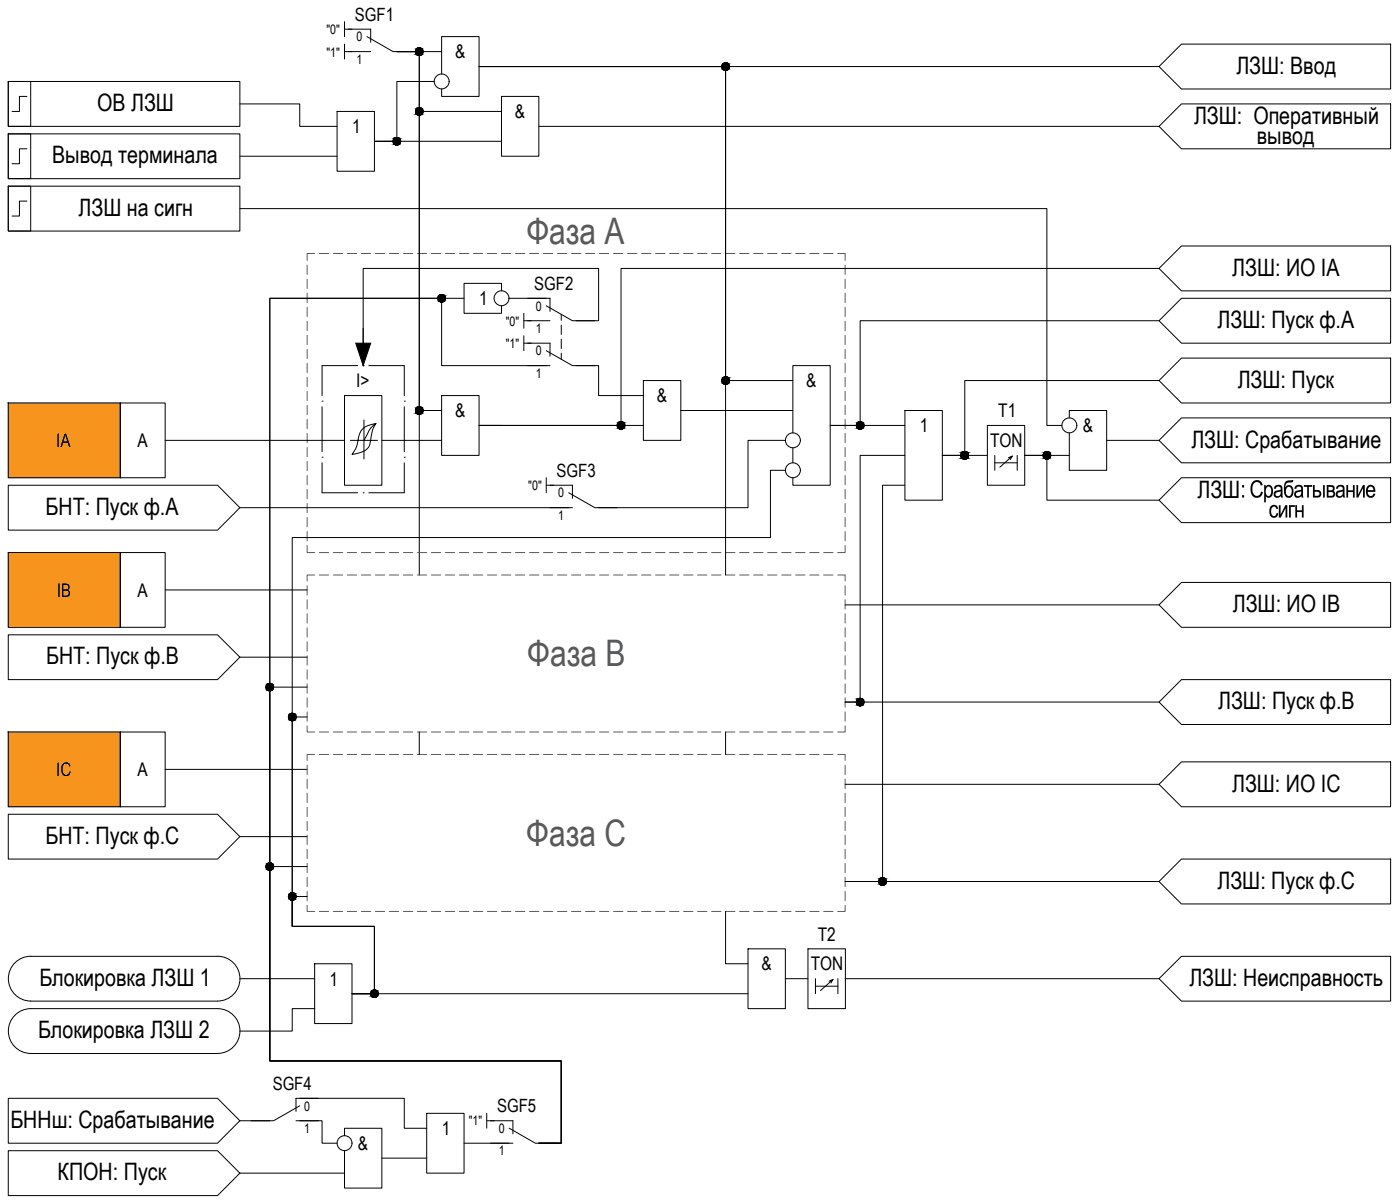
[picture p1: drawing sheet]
<svg xmlns="http://www.w3.org/2000/svg" width="679mm" height="582mm" viewBox="0 0 679 582" stroke-linecap="round" stroke-linejoin="round" font-family="sans-serif">
<!-- layer: 0 -->
<g fill="none" stroke="#000" stroke-width=".49">
<path d="M167 11v7M167 14h4M4 40h11v21h-11zM4 40h112v21h-112zM167 21v8M167 25h4M193 25h10v174h11M193 25h10v254M193 25h21M211 40h-18v29h-11h61M214 36v-18h18v29h-18v-4M232 32h120v152h33"/>
<path d="M232 32h120v247M232 32h330M573 21h102v22h-102l-11-11zM13 47h-4v7h-3M116 50h29v11h19M164 54h18v29h-18zM203 54h40M243 47h18v29h-18zM573 50h102v22h-102l-11-11zM4 65h11v22h-11zM4 65h112v22h-112zM13 72h-4v7h-3"/>
<path d="M116 76h48M261 61h301M4 90h11v22h-11zM4 90h112v22h-112zM13 98h-4v7h-3M116 101h392v105h7M573 119h102v22h-102l-11-11zM562 130h-261v76h-69h11M225 145h-94v369h141v40h-11M243 141v-4h-18v15h18v-4M247 145h18M254 152v7"/>
<path d="M254 155h4M272 152v3M272 158v4M280 155h10v-25h-114v47M562 155h-145v51h-14h36M573 145h102v21h-102l-11-11zM254 163v7M254 166h4M265 177h-51v-32h-83v369h141v40h-11M272 164v5M272 171v3M280 177h10v15h22"/>
<path d="M4 195h54v37h-54zM58 195h22v37h-22zM167 192h18v43h-18zM214 192h18v29h-18zM312 184h18v29h-18zM330 199h55M439 199h18v43h-18zM562 184l11-10h102v21h-102zM562 184h-94v37h-11h22M80 213h87M177 204v19M177 213h6"/>
<path d="M182 205a23 23 0 0 0-3 11 10 10 0 0 1-8 4 24 24 0 0 0 4-10 9 9 0 0 1 7-5 15 15 0 0 0-5 8h-7M185 213h29M232 206h80M381 213h-18v33h-73M385 210v-33h18v58h-18v-3M385 217v7M479 206h18v29h-18zM519 203v-4h18v29h-18v-18M537 213h25M573 203h102v21h-102l-11-11zM4 235h102l10 11-10 11h-102zM265 232v7"/>
<path d="M265 235h4M381 228h-7v33h-232v188h40v33h-11h192M439 235h-11v192h-18h152M439 221h-22v119h-7h152M483 221v7M483 224h10M489 222l2-1-6 5M491 221l-1 2M493 221v7M519 221h-22h11v21h54M573 232h102v21h-102l-11-11zM116 246h160"/>
<path d="M4 268h54v36h-54zM58 268h22v36h-22zM80 286h69M410 293h152M573 282h102v22h-102l-11-11zM4 308h102l10 11-10 10h-102zM116 319h33M149 333h-18v181h141v40h-11M573 329h102v22h-102l-11-11zM4 355h54v36h-54zM58 355h22v36h-22zM149 348h-7v101h40v33h-11h11v-33h-40v-14h7"/>
<path d="M203 355v11M352 355v11M80 373h69M573 369h102v22h-102l-11-11zM4 395h102l10 11-10 10h-102zM410 380h152M116 406h33M573 416h102v22h-102l-11-11zM149 420h-18v94h141v40h-11M352 442v25h11M15 464h91a11 11 0 0 1 10 10 11 11 0 0 1-10 11h-91M15 464a11 11 0 0 0-11 10 11 11 0 0 0 11 11"/>
<path d="M116 474h37M153 467h18v29h-18zM363 460h18v29h-18zM381 474h11M392 460h18v29h-18zM396 474v8M396 478h10M402 476l2-1-6 5M404 475l-1 2M406 474v8M410 474h152M562 474l11-10h102v21h-102z"/>
<path d="M15 489h91a11 11 0 0 1 10 11 11 11 0 0 1-10 11h-91M15 489a11 11 0 0 0-11 11 11 11 0 0 0 11 11M153 489h-11v11h-26M4 532h102l10 11-10 11h-102zM145 532h51v15h11M207 540h18v29h-18zM236 540v7M4 558h102l10 11-10 11h-102zM116 543h15M145 543h11v11h8M167 551v-4h18v29h-18v-18M225 554h22"/>
<path d="M236 543h4M116 569h51M185 561h22"/>
<circle cx="203" cy="25" r="1.8"/>
<circle cx="214" cy="39" r="4"/>
<circle cx="352" cy="32" r="1.8"/>
<circle cx="203" cy="54" r="1.8"/>
<circle cx="193" cy="68" r="1.8"/>
<circle cx="214" cy="145" r="1.8"/>
<circle cx="243" cy="145" r="4"/>
<circle cx="203" cy="199" r="1.8"/>
<circle cx="352" cy="184" r="1.8"/>
<circle cx="301" cy="206" r="1.8"/>
<circle cx="385" cy="213" r="4"/>
<circle cx="417" cy="206" r="1.8"/>
<circle cx="519" cy="206" r="4"/>
<circle cx="385" cy="228" r="4"/>
<circle cx="468" cy="221" r="1.8"/>
<circle cx="508" cy="221" r="1.8"/>
<circle cx="131" cy="333" r="1.8"/>
<circle cx="142" cy="348" r="1.8"/>
<circle cx="417" cy="340" r="1.8"/>
<circle cx="131" cy="420" r="1.8"/>
<circle cx="142" cy="435" r="1.8"/>
<circle cx="428" cy="427" r="1.8"/>
<circle cx="182" cy="482" r="1.8"/>
<circle cx="167" cy="554" r="4"/>
</g>
<g fill="#f7941d" stroke="#f7941d" stroke-width=".49">
<path d="M4 195l54 37v-37zM4 195l54 37h-54z"/>
<path d="M4 268l54 36v-36zM4 268l54 36h-54z"/>
<path d="M4 355l54 36v-36zM4 355l54 36h-54z"/>
</g>
<g fill="none" stroke="#000" stroke-width=".49">
<path d="M169 14h11v6M178 18l13 7h11M169 25h11M176 159v15M256 145h11v6M256 155h11M265 148l13 7h11M173 177h-17v15M176 177h.1M179 177h17v15M256 177h11M256 166h11v7"/>
<path d="M265 170l13 7h11M156 194h.1M156 197v22M196 194h.1M196 197v22M156 222h.1M156 224v15h17M176 239h.1M196 222h.1M196 224v15h-17M267 235h11v7M276 239l13 7h10"/>
<path d="M267 246h11M145 536l-12 7h-11M154 532h-10v7M144 543h10M238 543h11v7M238 554h11M247 547l13 7h11"/>
</g>
<!-- layer: 0 -->
<g fill="none" stroke="#58595b" stroke-width=".49">
<path d="M149 129v4M149 135v5M153 123h-4v3M155 123h4M162 123h4M168 123h5M175 123h5M182 123h5M189 123h4M196 123h4M202 123h5M209 123h5"/>
<path d="M216 123h5M223 123h4M230 123h4M236 123h5M243 123h5M250 123h5M257 123h4M264 123h4M270 123h5M277 123h5M284 123h5M291 123h4"/>
<path d="M298 123h4M304 123h5M311 123h5M318 123h5M325 123h4M332 123h4M338 123h5M345 123h5M352 123h5M359 123h4M366 123h4M372 123h5"/>
<path d="M379 123h5M386 123h5M393 123h4M400 123h4M406 123h4v3M410 129v4M410 135v5M149 142v5M149 149v4M149 156v4M410 142v5M410 149v4"/>
<path d="M410 156v4M149 163v4M149 169v5M149 176v5M410 163v4M410 169v5M410 176v5M149 183v4M149 190v4M149 197v4M410 183v4M410 190v4"/>
<path d="M410 197v4M149 203v5M149 210v5M149 217v4M410 203v5M410 210v5M410 217v4M149 224v4M149 231v4M149 237v5M410 224v4M410 231v4"/>
<path d="M410 237v5M149 244v5M149 251v4M149 258v4M410 244v5M410 251v4M410 258v4M149 264v4h4M153 279h-4v3M155 268h4M155 279h4M162 268h4"/>
<path d="M162 279h4M168 268h5M168 279h5M175 268h5M175 279h5M182 268h5M182 279h5M189 268h4M189 279h4M196 268h4M196 279h4M202 268h5"/>
<path d="M202 279h5M209 268h5M209 279h5M216 268h5M216 279h5M223 268h4M223 279h4M230 268h4M230 279h4M236 268h5M236 279h5M243 268h5"/>
<path d="M243 279h5M250 268h5M250 279h5M257 268h4M257 279h4M264 268h4M264 279h4M270 268h5M270 279h5M277 268h5M277 279h5M284 268h5"/>
<path d="M284 279h5M291 268h4M291 279h4M298 268h4M298 279h4M304 268h5M304 279h5M311 268h5M311 279h5M318 268h5M318 279h5M325 268h4"/>
<path d="M325 279h4M332 268h4M332 279h4M338 268h5M338 279h5M345 268h5M345 279h5M352 268h5M352 279h5M359 268h4M359 279h4M366 268h4"/>
<path d="M366 279h4M372 268h5M372 279h5M379 268h5M379 279h5M386 268h5M386 279h5M393 268h4M393 279h4M400 268h4M400 279h4M406 279h4v3"/>
<path d="M410 264v4h-4M149 284v5M149 291v4M149 298v4M410 284v5M410 291v4M410 298v4M149 304v5M149 311v5M149 318v4M410 304v5M410 311v5"/>
<path d="M410 318v4M149 325v4M149 332v4M149 338v5M410 325v4M410 332v4M410 338v5M149 352v3h4M149 345v5M155 355h4M162 355h4M168 355h5"/>
<path d="M175 355h5M182 355h5M189 355h4M196 355h4M202 355h5M209 355h5M216 355h5M223 355h4M230 355h4M236 355h5M243 355h5M250 355h5"/>
<path d="M257 355h4M264 355h4M270 355h5M277 355h5M284 355h5M291 355h4M298 355h4M304 355h5M311 355h5M318 355h5M325 355h4M332 355h4"/>
<path d="M338 355h5M345 355h5M352 355h5M359 355h4M366 355h4M372 355h5M379 355h5M386 355h5M393 355h4M400 355h4M410 352v3h-4M410 345v5"/>
<path d="M149 371v5M149 378v4M153 366h-4v3M155 366h4M162 366h4M168 366h5M175 366h5M182 366h5M189 366h4M196 366h4M202 366h5M209 366h5"/>
<path d="M216 366h5M223 366h4M230 366h4M236 366h5M243 366h5M250 366h5M257 366h4M264 366h4M270 366h5M277 366h5M284 366h5M291 366h4"/>
<path d="M298 366h4M304 366h5M311 366h5M318 366h5M325 366h4M332 366h4M338 366h5M345 366h5M352 366h5M359 366h4M366 366h4M372 366h5"/>
<path d="M379 366h5M386 366h5M393 366h4M400 366h4M406 366h4v3M410 371v5M410 378v4M149 385v4M149 391v5M149 398v5M410 385v4M410 391v5"/>
<path d="M410 398v5M149 405v4M149 412v4M149 419v4M410 405v4M410 412v4M410 419v4M149 439v3h4M149 425v5M149 432v5M410 439v3h-4M410 425v5"/>
<path d="M410 432v5M155 442h4M162 442h4M168 442h5M175 442h5M182 442h5M189 442h4M196 442h4M202 442h5M209 442h5M216 442h5M223 442h4"/>
<path d="M230 442h4M236 442h5M243 442h5M250 442h5M257 442h4M264 442h4M270 442h5M277 442h5M284 442h5M291 442h4M298 442h4M304 442h5"/>
<path d="M311 442h5M318 442h5M325 442h4M332 442h4M338 442h5M345 442h5M352 442h5M359 442h4M366 442h4M372 442h5M379 442h5M386 442h5"/>
<path d="M393 442h4M400 442h4"/>
</g>
<g fill="#000" stroke="#000" stroke-width=".49">
<path d="M203 27h1zM203 23h1zM203 56h1zM203 52h1zM192 70h1zM192 67h1zM214 146h1zM203 197h1zM203 201h1zM301 208h1zM417 208h1zM507 219h1z"/>
<path d="M507 223h1zM130 331h1zM141 349h1zM141 346h1zM417 342h1zM130 418h1zM141 436h1zM141 433h1zM428 429h1zM181 480h1zM181 483h1z"/>
<path d="M203 27h1zM203 27h1z"/>
<path d="M203 23h1zM203 23h1z"/>
<path d="M203 23h1zM203 23h1z"/>
<path d="M203 23h1zM203 23h1z"/>
<path d="M203 27h1zM203 27h1z"/>
<path d="M203 23h1zM202 23h2z"/>
<path d="M203 27h1zM203 27h1z"/>
<path d="M202 23l2 1zM202 24h2z"/>
<path d="M202 27h2zM202 27h2z"/>
<path d="M202 24h3zM202 24h3z"/>
<path d="M202 27h2zM202 27h2z"/>
<path d="M202 24h3zM202 24h3z"/>
<path d="M202 26h3zM202 26l2 1z"/>
<path d="M202 24h3zM202 24h3z"/>
<path d="M202 26h3zM202 26h3z"/>
<path d="M202 24h3zM202 24h3z"/>
<path d="M202 26h3zM202 26h3z"/>
<path d="M202 24h3zM202 24h3z"/>
<path d="M202 26h3zM202 26h3z"/>
<path d="M202 24h3zM202 24h3z"/>
<path d="M202 26h3zM202 26h3z"/>
<path d="M202 24l3 1zM202 24l3 1z"/>
<path d="M202 26h3zM202 26h3z"/>
<path d="M202 25h3zM202 25h3z"/>
<path d="M202 26h3zM202 26h3z"/>
<path d="M202 25h3zM202 25h3z"/>
<path d="M202 25h3zM202 25h3z"/>
<path d="M202 25h3zM202 25h3z"/>
<path d="M202 25h3zM202 25h3z"/>
<path d="M202 25h3zM202 25l3 1z"/>
<path d="M352 30l1 1zM351 31h2z"/>
<path d="M351 31h2zM351 31h2z"/>
<path d="M351 34h2zM351 34h1z"/>
<path d="M351 31h2zM351 31h2z"/>
<path d="M351 34h2zM351 34h2z"/>
<path d="M351 31h2zM351 31h2z"/>
<path d="M351 34h2zM351 34h2z"/>
<path d="M351 31h2zM351 31h2z"/>
<path d="M351 34h2zM351 34h2z"/>
<path d="M351 31h2zM351 31h2z"/>
<path d="M351 34h2zM351 34h2z"/>
<path d="M351 31h2zM351 31h2z"/>
<path d="M351 33h2zM351 33l2 1z"/>
<path d="M351 31h3zM351 31h3z"/>
<path d="M351 33h2zM351 33h2z"/>
<path d="M351 31h3zM351 31h3z"/>
<path d="M351 33h3zM351 33h2z"/>
<path d="M350 31l4 1zM350 31l4 1z"/>
<path d="M350 33h4zM350 33h4z"/>
<path d="M350 32h4zM350 32h4z"/>
<path d="M350 33h4zM350 33h4z"/>
<path d="M350 32h4zM350 32h4z"/>
<path d="M350 33h4zM350 33h4z"/>
<path d="M350 32h4zM350 32h4z"/>
<path d="M350 33h4zM350 33h4z"/>
<path d="M350 32h4zM350 32h4z"/>
<path d="M350 32h4zM350 32h4z"/>
<path d="M350 32h4zM350 32l4 1z"/>
<path d="M203 56h1zM203 56h1z"/>
<path d="M203 52h1zM203 52h1z"/>
<path d="M203 52h1zM203 52h1z"/>
<path d="M203 52h1zM203 52h1z"/>
<path d="M203 56h1zM203 56h1z"/>
<path d="M203 52h1zM202 52h2z"/>
<path d="M203 56h1zM203 56h1z"/>
<path d="M202 52l2 1zM202 53h2z"/>
<path d="M202 56h2zM202 56h2z"/>
<path d="M202 53h3zM202 53h3z"/>
<path d="M202 56h2zM202 56h2z"/>
<path d="M202 53h3zM202 53h3z"/>
<path d="M202 55h3zM202 55l2 1z"/>
<path d="M202 53h3zM202 53h3z"/>
<path d="M202 55h3zM202 55h3z"/>
<path d="M202 53h3zM202 53h3z"/>
<path d="M202 55h3zM202 55h3z"/>
<path d="M202 53h3zM202 53h3z"/>
<path d="M202 55h3zM202 55h3z"/>
<path d="M202 53h3zM202 53h3z"/>
<path d="M202 55h3zM202 55h3z"/>
<path d="M202 53l3 1zM202 53l3 1z"/>
<path d="M202 55h3zM202 55h3z"/>
<path d="M202 54h3zM202 54h3z"/>
<path d="M202 55h3zM202 55h3z"/>
<path d="M202 54h3zM202 54h3z"/>
<path d="M202 54h3zM202 54h3z"/>
<path d="M202 54h3zM202 54h3z"/>
<path d="M202 54h3zM202 54h3z"/>
<path d="M202 54h3zM202 54l3 1z"/>
<path d="M192 70h1zM192 70h1z"/>
<path d="M192 67h1zM192 67h1z"/>
<path d="M192 67h1zM192 67h1z"/>
<path d="M192 67h1zM192 67h1z"/>
<path d="M192 70h1zM192 70h1z"/>
<path d="M192 67h1zM192 67h1z"/>
<path d="M192 70h1zM192 70h1z"/>
<path d="M192 67h2zM191 67h3z"/>
<path d="M192 70h1zM192 70h1z"/>
<path d="M191 67h3zM191 67h3z"/>
<path d="M191 70h3zM191 70h2z"/>
<path d="M191 67h3zM191 67h3z"/>
<path d="M191 70h3zM191 70h3z"/>
<path d="M191 67h3zM191 67h3z"/>
<path d="M191 70h3zM191 70h3z"/>
<path d="M191 67l3 1zM191 67l3 1z"/>
<path d="M191 70h3zM191 70h3z"/>
<path d="M191 68h3zM191 68h3z"/>
<path d="M191 69h3zM191 69l3 1z"/>
<path d="M191 68h3zM191 68h3z"/>
<path d="M191 69h3zM191 69h3z"/>
<path d="M191 68h3zM191 68h3z"/>
<path d="M191 69h3zM191 69h3z"/>
<path d="M191 68h3zM191 68h3z"/>
<path d="M191 69h3zM191 69h3z"/>
<path d="M191 68h3zM191 68h3z"/>
<path d="M191 68l3 1zM191 68l3 1z"/>
<path d="M191 69h3zM191 69h3z"/>
<path d="M191 69h3zM191 69h3z"/>
<path d="M191 69h3zM191 69h3z"/>
<path d="M214 143h1zM214 143h1z"/>
<path d="M214 143h1zM214 143h1z"/>
<path d="M214 143h1zM214 143h1z"/>
<path d="M214 146h1zM214 146h1z"/>
<path d="M214 143h1zM213 143h2z"/>
<path d="M214 146h1zM214 146h1z"/>
<path d="M213 143h2zM213 143h2z"/>
<path d="M213 146h2zM213 146h2z"/>
<path d="M213 143h2zM213 143h2z"/>
<path d="M213 146h2zM213 146h2z"/>
<path d="M213 143h3zM213 143h3z"/>
<path d="M213 146h2zM213 146h2z"/>
<path d="M213 143l3 1zM213 143l3 1z"/>
<path d="M213 146h3zM213 146h2z"/>
<path d="M213 144h3zM213 144h3z"/>
<path d="M213 146h3zM213 146h3z"/>
<path d="M213 144h3zM213 144h3z"/>
<path d="M213 146h3zM213 146h3z"/>
<path d="M213 144h3zM213 144h3z"/>
<path d="M213 145h3zM213 145l3 1z"/>
<path d="M213 144h3zM213 144h3z"/>
<path d="M213 145h3zM213 145h3z"/>
<path d="M213 144h3zM213 144h3z"/>
<path d="M213 145h3zM213 145h3z"/>
<path d="M213 144h3zM213 144h3z"/>
<path d="M212 144l4 1zM212 144l4 1z"/>
<path d="M212 145h4zM212 145h4z"/>
<path d="M212 145h4zM212 145h4z"/>
<path d="M213 145h3zM213 145h3z"/>
<path d="M203 197h1zM203 197h1z"/>
<path d="M203 197h1zM203 197h1z"/>
<path d="M203 197h1zM203 197h1z"/>
<path d="M203 197h1zM202 197h2z"/>
<path d="M202 197l2 1zM202 198h2z"/>
<path d="M202 198h3zM202 198h3z"/>
<path d="M202 198h3zM202 198h3z"/>
<path d="M202 198h3zM202 198h3z"/>
<path d="M202 198h3zM202 198h3z"/>
<path d="M202 198h3zM202 198h3z"/>
<path d="M202 200h3zM202 200h3z"/>
<path d="M202 198h3zM202 198h3z"/>
<path d="M202 200h3zM202 200h3z"/>
<path d="M202 198l3 1zM202 198l3 1z"/>
<path d="M202 200h3zM202 200h3z"/>
<path d="M202 199h3zM202 199h3z"/>
<path d="M202 200h3zM202 200h3z"/>
<path d="M202 199h3zM202 199h3z"/>
<path d="M202 199h3zM202 199h3z"/>
<path d="M202 199h3zM202 199h3z"/>
<path d="M202 199h3zM202 199h3z"/>
<path d="M202 199h3zM202 199l3 1z"/>
<path d="M352 183h1zM351 183h2z"/>
<path d="M351 183h2zM351 183h2z"/>
<path d="M351 186h2zM351 186h1z"/>
<path d="M351 183h2zM351 183h2z"/>
<path d="M351 186h2zM351 186h2z"/>
<path d="M351 183h2zM351 183h2z"/>
<path d="M351 186h2zM351 186h2z"/>
<path d="M351 183h2zM351 183h2z"/>
<path d="M351 186h2zM351 186h2z"/>
<path d="M351 183h2zM351 183h2z"/>
<path d="M351 186h2zM351 186h2z"/>
<path d="M351 183h2zM351 183h2z"/>
<path d="M351 186h2zM351 186h2z"/>
<path d="M351 183l3 1zM351 183l3 1z"/>
<path d="M351 186h2zM351 186h2z"/>
<path d="M351 184h3zM351 184h3z"/>
<path d="M351 185h3zM351 185l2 1z"/>
<path d="M350 184h4zM350 184h4z"/>
<path d="M350 185h4zM350 185h4z"/>
<path d="M350 184h4zM350 184h4z"/>
<path d="M350 185h4zM350 185h4z"/>
<path d="M350 184h4zM350 184h4z"/>
<path d="M350 185h4zM350 185h4z"/>
<path d="M350 184h4zM350 184h4z"/>
<path d="M350 185h4zM350 185h4z"/>
<path d="M350 184h4zM350 184h4z"/>
<path d="M350 184l4 1zM350 184l4 1z"/>
<path d="M350 185h4zM350 185h4z"/>
<path d="M203 201h1zM203 201h1z"/>
<path d="M203 201h1zM203 201h1z"/>
<path d="M203 201h1zM203 201h1z"/>
<path d="M202 201h2zM202 201h2z"/>
<path d="M202 200h2zM202 200l2 1z"/>
<path d="M202 200h3zM202 200h2z"/>
<path d="M202 200h3zM202 200h3z"/>
<path d="M202 200h3zM202 200h3z"/>
<path d="M301 204h1zM301 204h1z"/>
<path d="M301 204l1 1zM301 205h1z"/>
<path d="M301 205h1zM301 205h1z"/>
<path d="M301 208h1zM301 208h1z"/>
<path d="M301 205h1zM300 205h2z"/>
<path d="M301 208h1zM301 208h1z"/>
<path d="M300 205h2zM300 205h2z"/>
<path d="M300 208h2zM300 208h2z"/>
<path d="M300 205h2zM300 205h2z"/>
<path d="M300 208h2zM300 208h2z"/>
<path d="M300 205h3zM300 205h3z"/>
<path d="M300 208h2zM300 208h2z"/>
<path d="M300 205h3zM300 205h3z"/>
<path d="M300 208h3zM300 208h2z"/>
<path d="M300 205h3zM300 205h3z"/>
<path d="M300 207h3zM300 207l3 1z"/>
<path d="M300 205h3zM300 205h3z"/>
<path d="M300 207h3zM300 207h3z"/>
<path d="M300 205l3 1zM300 205l3 1z"/>
<path d="M300 207h3zM300 207h3z"/>
<path d="M300 206h3zM300 206h3z"/>
<path d="M300 207h3zM300 207h3z"/>
<path d="M299 206h4zM299 206h4z"/>
<path d="M299 207h4zM299 207h4z"/>
<path d="M299 206h4zM299 206h4z"/>
<path d="M299 206h4zM299 206h4z"/>
<path d="M299 206h4zM299 206h4z"/>
<path d="M299 206l4 1zM299 206l4 1z"/>
<path d="M299 207h4zM299 207h4z"/>
<path d="M417 204h1zM417 204h1z"/>
<path d="M417 204l1 1zM417 205h1z"/>
<path d="M417 205h1zM417 205h1z"/>
<path d="M417 208h1zM417 208h1z"/>
<path d="M417 205h1zM416 205h2z"/>
<path d="M417 208h1zM417 208h1z"/>
<path d="M416 205h2zM416 205h2z"/>
<path d="M416 208h2zM416 208h2z"/>
<path d="M416 205h2zM416 205h2z"/>
<path d="M416 208h2zM416 208h2z"/>
<path d="M416 205h3zM416 205h3z"/>
<path d="M416 208h2zM416 208h2z"/>
<path d="M416 205h3zM416 205h3z"/>
<path d="M416 208h3zM416 208h2z"/>
<path d="M416 205h3zM416 205h3z"/>
<path d="M416 207h3zM416 207l3 1z"/>
<path d="M416 205h3zM416 205h3z"/>
<path d="M416 207h3zM416 207h3z"/>
<path d="M416 205l3 1zM416 205l3 1z"/>
<path d="M416 207h3zM416 207h3z"/>
<path d="M416 206h3zM416 206h3z"/>
<path d="M416 207h3zM416 207h3z"/>
<path d="M416 206h3zM416 206h3z"/>
<path d="M416 207h3zM416 207h3z"/>
<path d="M415 206h4zM415 206h4z"/>
<path d="M415 206h4zM415 206h4z"/>
<path d="M415 206l4 1zM415 206l4 1z"/>
<path d="M415 207h4zM415 207h4z"/>
<path d="M415 206h4zM415 206h4z"/>
<path d="M468 219h1zM467 219h2z"/>
<path d="M468 219h1zM467 219h2z"/>
<path d="M467 219h2zM467 219h2z"/>
<path d="M467 219h2zM467 219h2z"/>
<path d="M467 219h2zM467 219h2z"/>
<path d="M467 219h2zM467 219h2z"/>
<path d="M467 219h2zM467 219h2z"/>
<path d="M467 219h2zM467 219h2z"/>
<path d="M467 219h2zM467 219h2z"/>
<path d="M467 219h2zM467 219h2z"/>
<path d="M467 219l2 1zM467 219l2 1z"/>
<path d="M467 219l2 1zM467 219l2 1z"/>
<path d="M467 220h2zM467 220h2z"/>
<path d="M467 220h2zM467 220h2z"/>
<path d="M467 220h3zM467 220h3z"/>
<path d="M467 220h3zM467 220h3z"/>
<path d="M467 220h3zM467 220h3z"/>
<path d="M467 220h3zM467 220h3z"/>
<path d="M466 220h4zM466 220h4z"/>
<path d="M466 220h4zM466 220h4z"/>
<path d="M507 219h1zM507 219h1z"/>
<path d="M507 219h2zM507 219h2z"/>
<path d="M507 219h2zM507 219h2z"/>
<path d="M507 219h2zM507 219h2z"/>
<path d="M507 219h2zM507 219h2z"/>
<path d="M507 219l2 1zM507 219l2 1z"/>
<path d="M507 220h2zM507 220h2z"/>
<path d="M506 220h3zM506 220h3z"/>
<path d="M506 220h3zM506 220h3z"/>
<path d="M506 220h4zM506 220h4z"/>
<path d="M467 222h2zM467 222l1 1z"/>
<path d="M467 222h2zM467 222l1 1z"/>
<path d="M467 222h2zM467 222h2z"/>
<path d="M467 222h2zM467 222h2z"/>
<path d="M467 222h2zM467 222h2z"/>
<path d="M467 222h2zM467 222h2z"/>
<path d="M467 222h2zM467 222h2z"/>
<path d="M467 222h2zM467 222h2z"/>
<path d="M467 222h2zM467 222h2z"/>
<path d="M467 222h2zM467 222h2z"/>
<path d="M467 222h2zM467 222h2z"/>
<path d="M467 222h2zM467 222h2z"/>
<path d="M467 222h2zM467 222h2z"/>
<path d="M467 222h2zM467 222h2z"/>
<path d="M467 222h3zM467 222h2z"/>
<path d="M467 222h3zM467 222h2z"/>
<path d="M466 222h4zM466 222h4z"/>
<path d="M466 222h4zM466 222h4z"/>
<path d="M466 220h4zM466 220h4z"/>
<path d="M466 221h4zM466 221l4 1z"/>
<path d="M466 220h4zM466 220h4z"/>
<path d="M466 221h4zM466 221l4 1z"/>
<path d="M466 220h4zM466 220h4z"/>
<path d="M466 221h4zM466 221h4z"/>
<path d="M466 220h4zM466 220h4z"/>
<path d="M466 221h4zM466 221h4z"/>
<path d="M466 220l4 1zM466 220l4 1z"/>
<path d="M466 221h4zM466 221h4z"/>
<path d="M466 221h4zM466 221h4z"/>
<path d="M466 221h4zM466 221h4z"/>
<path d="M466 221h4zM466 221h4z"/>
<path d="M466 220l4 1zM466 220l4 1z"/>
<path d="M466 221h4zM466 221h4z"/>
<path d="M466 221h4zM466 221h4z"/>
<path d="M466 221h4zM466 221h4z"/>
<path d="M466 221h4zM466 221h4z"/>
<path d="M507 222h1zM507 222l1 1z"/>
<path d="M507 222h2zM507 222h1z"/>
<path d="M507 222h2zM507 222h2z"/>
<path d="M507 222h2zM507 222h2z"/>
<path d="M507 222h2zM507 222h2z"/>
<path d="M507 222h2zM507 222h2z"/>
<path d="M506 222h3zM506 222h3z"/>
<path d="M506 222h3zM506 222h3z"/>
<path d="M506 222h3zM506 222h3z"/>
<path d="M506 220h4zM506 220h4z"/>
<path d="M506 221h4zM506 221l3 1z"/>
<path d="M506 220h4zM506 220h4z"/>
<path d="M506 221h4zM506 221h4z"/>
<path d="M506 220l4 1zM506 220l4 1z"/>
<path d="M506 221h4zM506 221h4z"/>
<path d="M506 221h4zM506 221h4z"/>
<path d="M506 221h4zM506 221h4z"/>
<path d="M506 221h4zM506 221h4z"/>
<path d="M130 331h2zM130 331h2z"/>
<path d="M130 335h1zM130 335h1z"/>
<path d="M130 331l2 1zM130 332h2z"/>
<path d="M130 335h2zM130 335h1z"/>
<path d="M130 332h2zM130 332h2z"/>
<path d="M130 335h2zM130 335h2z"/>
<path d="M130 332h2zM130 332h2z"/>
<path d="M130 335h2zM130 335h2z"/>
<path d="M130 332h2zM130 332h2z"/>
<path d="M130 334h2zM130 334l2 1z"/>
<path d="M130 332h2zM130 332h2z"/>
<path d="M130 334h2zM130 334h2z"/>
<path d="M129 332h3zM129 332h3z"/>
<path d="M129 334h3zM129 334h3z"/>
<path d="M129 332h3zM129 332h3z"/>
<path d="M129 334h3zM129 334h3z"/>
<path d="M129 332h4zM129 332h4z"/>
<path d="M129 334h3zM129 334h3z"/>
<path d="M129 332l4 1zM129 332l4 1z"/>
<path d="M129 334h4zM129 334h3z"/>
<path d="M129 333h4zM129 333h4z"/>
<path d="M129 334h4zM129 334h4z"/>
<path d="M129 333h4zM129 333h4z"/>
<path d="M129 333h4zM129 333h4z"/>
<path d="M129 333h4zM129 333h4z"/>
<path d="M129 333h4zM129 333l4 1z"/>
<path d="M129 333h4zM129 333h4z"/>
<path d="M417 339h1zM417 339h1z"/>
<path d="M417 339h1zM417 339h1z"/>
<path d="M417 339h1zM417 339h1z"/>
<path d="M417 339h1zM416 339h2z"/>
<path d="M416 339h2zM416 339h2z"/>
<path d="M416 339h2zM416 339h2z"/>
<path d="M416 339h3zM416 339h3z"/>
<path d="M416 339h3zM416 339h3z"/>
<path d="M416 339h3zM416 339h3z"/>
<path d="M416 339l3 1zM416 339l3 1z"/>
<path d="M416 340h3zM416 340h3z"/>
<path d="M416 340h3zM416 340h3z"/>
<path d="M416 340h3zM416 340h3z"/>
<path d="M141 346h1zM141 346h1z"/>
<path d="M141 346h2zM141 346h2z"/>
<path d="M141 349h1zM141 349h1z"/>
<path d="M141 346h2zM141 346h2z"/>
<path d="M141 349h2zM141 349h1z"/>
<path d="M141 346h2zM141 346h2z"/>
<path d="M141 349h2zM141 349h2z"/>
<path d="M141 346h2zM141 346h2z"/>
<path d="M141 349h2zM141 349h2z"/>
<path d="M141 346h2zM141 346h2z"/>
<path d="M141 349h2zM141 349h2z"/>
<path d="M140 346l3 1zM140 347h3z"/>
<path d="M140 349h3zM140 349h3z"/>
<path d="M140 347h3zM140 347h3z"/>
<path d="M140 349h3zM140 349h3z"/>
<path d="M140 347h3zM140 347h3z"/>
<path d="M140 349h3zM140 349h3z"/>
<path d="M140 347h3zM140 347h3z"/>
<path d="M140 348h3zM140 348l3 1z"/>
<path d="M140 347h4zM140 347h4z"/>
<path d="M140 348h3zM140 348h3z"/>
<path d="M140 347h4zM140 347h4z"/>
<path d="M140 348h4zM140 348h3z"/>
<path d="M140 347h4zM140 347h4z"/>
<path d="M140 347l4 1zM140 347l4 1z"/>
<path d="M140 348h4zM140 348h4z"/>
<path d="M140 348h4zM140 348h4z"/>
<path d="M140 348h4zM140 348h4z"/>
<path d="M417 342h1zM417 342h1z"/>
<path d="M417 342h1zM417 342h1z"/>
<path d="M416 342h2zM416 342h2z"/>
<path d="M416 342h2zM416 342h2z"/>
<path d="M416 342h2zM416 342h2z"/>
<path d="M416 342h3zM416 342h2z"/>
<path d="M416 342h3zM416 342h3z"/>
<path d="M416 341h3zM416 341l3 1z"/>
<path d="M416 341h3zM416 341h3z"/>
<path d="M416 341h3zM416 341h3z"/>
<path d="M416 341h3zM416 341h3z"/>
<path d="M415 340h4zM415 340h4z"/>
<path d="M415 340h4zM415 340h4z"/>
<path d="M415 341h4zM415 341h4z"/>
<path d="M415 341h4zM415 341h4z"/>
<path d="M415 340h4zM415 340l4 1z"/>
<path d="M130 418h2zM130 418h2z"/>
<path d="M130 418l2 1zM130 419h2z"/>
<path d="M130 419h2zM130 419h2z"/>
<path d="M130 419h2zM130 419h2z"/>
<path d="M130 419h2zM130 419h2z"/>
<path d="M130 419h2zM130 419h2z"/>
<path d="M129 419h3zM129 419h3z"/>
<path d="M129 419h3zM129 419h3z"/>
<path d="M129 419h4zM129 419h4z"/>
<path d="M129 419l4 1zM129 419l4 1z"/>
<path d="M129 420h4zM129 420h4z"/>
<path d="M129 420h4zM129 420h4z"/>
<path d="M129 420h4zM129 420h4z"/>
<path d="M130 422h1zM130 422h1z"/>
<path d="M130 422h2zM130 422h1z"/>
<path d="M130 422h2zM130 422h2z"/>
<path d="M130 422h2zM130 422h2z"/>
<path d="M130 421h2zM130 421l2 1z"/>
<path d="M130 421h2zM130 421h2z"/>
<path d="M129 421h3zM129 421h3z"/>
<path d="M129 421h3zM129 421h3z"/>
<path d="M129 421h3zM129 421h3z"/>
<path d="M129 421h4zM129 421h3z"/>
<path d="M129 421h4zM129 421h4z"/>
<path d="M129 420h4zM129 420h4z"/>
<path d="M129 420h4zM129 420l4 1z"/>
<path d="M129 420h4zM129 420h4z"/>
<path d="M141 433h1zM141 433h1z"/>
<path d="M141 433h2zM141 433h2z"/>
<path d="M141 436h1zM141 436h1z"/>
<path d="M141 433h2zM141 433h2z"/>
<path d="M141 436h2zM141 436h1z"/>
<path d="M141 433h2zM141 433h2z"/>
<path d="M141 436h2zM141 436h2z"/>
<path d="M141 433h2zM141 433h2z"/>
<path d="M141 436h2zM141 436h2z"/>
<path d="M141 433h2zM141 433h2z"/>
<path d="M141 436h2zM141 436h2z"/>
<path d="M140 433l3 1zM140 433l3 1z"/>
<path d="M140 436h3zM140 436h3z"/>
<path d="M140 434h3zM140 434h3z"/>
<path d="M140 436h3zM140 436h3z"/>
<path d="M140 434h3zM140 434h3z"/>
<path d="M140 436h3zM140 436h3z"/>
<path d="M140 434h3zM140 434h3z"/>
<path d="M140 435h3zM140 435l3 1z"/>
<path d="M140 434h4zM140 434h4z"/>
<path d="M140 435h3zM140 435h3z"/>
<path d="M140 434h4zM140 434h4z"/>
<path d="M140 435h4zM140 435h3z"/>
<path d="M140 434h4zM140 434h4z"/>
<path d="M140 434l4 1zM140 434l4 1z"/>
<path d="M140 435h4zM140 435h4z"/>
<path d="M140 435h4zM140 435h4z"/>
<path d="M140 435h4zM140 435h4z"/>
<path d="M428 426h1zM428 426h1z"/>
<path d="M428 426h1zM428 426h1z"/>
<path d="M428 426h1zM427 426h2z"/>
<path d="M428 429h1zM428 429h1z"/>
<path d="M427 426h2zM427 426h2z"/>
<path d="M427 429h2zM427 429h2z"/>
<path d="M427 426h2zM427 426h2z"/>
<path d="M427 429h2zM427 429h2z"/>
<path d="M427 426h2zM427 426h2z"/>
<path d="M427 429h2zM427 429h2z"/>
<path d="M427 426h2zM427 426h2z"/>
<path d="M427 429h2zM427 429h2z"/>
<path d="M427 426h3zM427 426h3z"/>
<path d="M427 429h2zM427 429h2z"/>
<path d="M427 426h3zM427 426h3z"/>
<path d="M427 429h3zM427 429h2z"/>
<path d="M427 426l3 1zM427 426l3 1z"/>
<path d="M427 428h3zM427 428l3 1z"/>
<path d="M427 427h3zM427 427h3z"/>
<path d="M427 428h3zM427 428h3z"/>
<path d="M426 427h4zM426 427h4z"/>
<path d="M426 428h4zM426 428h4z"/>
<path d="M426 427h4zM426 427h4z"/>
<path d="M426 428h4zM426 428h4z"/>
<path d="M426 427h4zM426 427h4z"/>
<path d="M426 427h4zM426 427h4z"/>
<path d="M426 427l4 1zM426 427l4 1z"/>
<path d="M426 428h4zM426 428h4z"/>
<path d="M426 428h4zM426 428h4z"/>
<path d="M181 480h1zM181 480h1z"/>
<path d="M181 480h1zM181 480h1z"/>
<path d="M181 483l1 1zM181 484h1z"/>
<path d="M181 480h1zM181 480h1z"/>
<path d="M181 483h1zM181 483h1z"/>
<path d="M181 480h2zM181 480h2z"/>
<path d="M181 483h1zM181 483h1z"/>
<path d="M181 480h2zM181 480h2z"/>
<path d="M181 483h2zM181 483h1z"/>
<path d="M181 480h2zM180 480h3z"/>
<path d="M181 483h2zM181 483h2z"/>
<path d="M180 480h3zM180 480h3z"/>
<path d="M180 483h3zM180 483h3z"/>
<path d="M180 480l3 1zM180 480l3 1z"/>
<path d="M180 483h3zM180 483h3z"/>
<path d="M180 481h3zM180 481h3z"/>
<path d="M180 483h3zM180 483h3z"/>
<path d="M180 481h3zM180 481h3z"/>
<path d="M180 483h3zM180 483h3z"/>
<path d="M180 481h3zM180 481h3z"/>
<path d="M180 483h3zM180 483h3z"/>
<path d="M180 481h3zM180 481h3z"/>
<path d="M180 482h3zM180 482l3 1z"/>
<path d="M180 481h3zM180 481h3z"/>
<path d="M180 482h3zM180 482h3z"/>
<path d="M180 481l3 1zM180 481l3 1z"/>
<path d="M180 482h3zM180 482h3z"/>
<path d="M180 482h3zM180 482h3z"/>
<path d="M180 482h3zM180 482h3z"/>
<path d="M180 482h3zM180 482h3z"/>
</g>
<!-- layer: TEXT -->
<path d="M663 236l2-1 2 2v1h-4l1 2 1 1 1-1v-1h1l-1 2h-2l-1-1v-2zM664 236v2h2v-2z" fill="#000"/>
<path d="M173 166h7l-4 11z" fill="#000" stroke="#000" stroke-width=".49"/>
<g font-size="17.7" fill="#58595b">
<text x="255" y="118">Фаза А</text>
<text x="256" y="323">Фаза В</text>
<text x="255" y="410">Фаза С</text>
</g>
<g font-size="11.6">
<text x="600" y="36">ЛЗШ: Ввод</text>
<text x="47" y="54">ОВ ЛЗШ</text>
<text x="579" y="60">ЛЗШ: Оперативный</text>
<text x="610" y="70">вывод</text>
<text x="25" y="79">Вывод терминала</text>
<text x="38" y="105">ЛЗШ на сигн</text>
<text x="598" y="134">ЛЗШ: ИО IА</text>
<text x="591" y="159">ЛЗШ: Пуск ф.А</text>
<text x="600" y="188">ЛЗШ: Пуск</text>
<text x="578" y="217">ЛЗШ: Срабатывание</text>
<text x="581" y="241">ЛЗШ</text>
<text x="602" y="241">:Срабатывание</text>
<text x="22" y="250">БНТ: Пуск ф.А</text>
<text x="615" y="251">сигн</text>
<text x="598" y="297">ЛЗШ: ИО IВ</text>
<text x="22" y="322">БНТ: Пуск ф.В</text>
<text x="591" y="344">ЛЗШ: Пуск ф.В</text>
<text x="598" y="384">ЛЗШ: ИО IС</text>
<text x="22" y="409">БНТ: Пуск ф.С</text>
<text x="591" y="431">ЛЗШ: Пуск ф.С</text>
<text x="19" y="478">Блокировка ЛЗШ 1</text>
<text x="577" y="478">ЛЗШ: Неисправность</text>
<text x="18" y="503">Блокировка ЛЗШ 2</text>
<text x="5" y="547">БННш: Срабатывание</text>
<text x="28" y="572">КПОН: Пуск</text>
</g>
<g font-size="9.1">
<text x="221" y="28">&amp;</text>
<text x="250" y="57">&amp;</text>
<text x="171" y="65">1</text>
<text x="232" y="148">1</text>
<text x="173" y="187">I&gt;</text>
<text x="391" y="188">&amp;</text>
<text x="319" y="195">&amp;</text>
<text x="221" y="202">&amp;</text>
<text x="484" y="202">T1</text>
<text x="446" y="210">1</text>
<text x="525" y="210">&amp;</text>
<text x="27" y="217">IA</text>
<text x="67" y="217">А</text>
<text x="480" y="217">TON</text>
<text x="28" y="289">IВ</text>
<text x="67" y="289">А</text>
<text x="27" y="376">IC</text>
<text x="67" y="376">А</text>
<text x="397" y="456">T2</text>
<text x="369" y="470">&amp;</text>
<text x="393" y="470">TON</text>
<text x="160" y="478">1</text>
<text x="214" y="550">1</text>
<text x="174" y="557">&amp;</text>
</g>
<g font-size="8.9">
<text x="172" y="10">SGF1</text>
<text x="259" y="141">SGF2</text>
<text x="270" y="231">SGF3</text>
<text x="132" y="528">SGF4</text>
<text x="241" y="539">SGF5</text>
</g>
<g font-size="6.3">
<text x="158" y="16">&quot;0&quot;</text>
<text x="173" y="20">0</text>
<text x="158" y="28">&quot;1&quot;</text>
<text x="173" y="31">1</text>
<text x="260" y="151">0</text>
<text x="245" y="158">&quot;0&quot;</text>
<text x="260" y="161">1</text>
<text x="245" y="169">&quot;1&quot;</text>
<text x="260" y="172">0</text>
<text x="260" y="183">1</text>
<text x="256" y="238">&quot;0&quot;</text>
<text x="271" y="241">0</text>
<text x="271" y="252">1</text>
<text x="148" y="538">0</text>
<text x="227" y="546">&quot;1&quot;</text>
<text x="148" y="549">1</text>
<text x="242" y="549">0</text>
<text x="242" y="560">1</text>
</g>
</svg>
